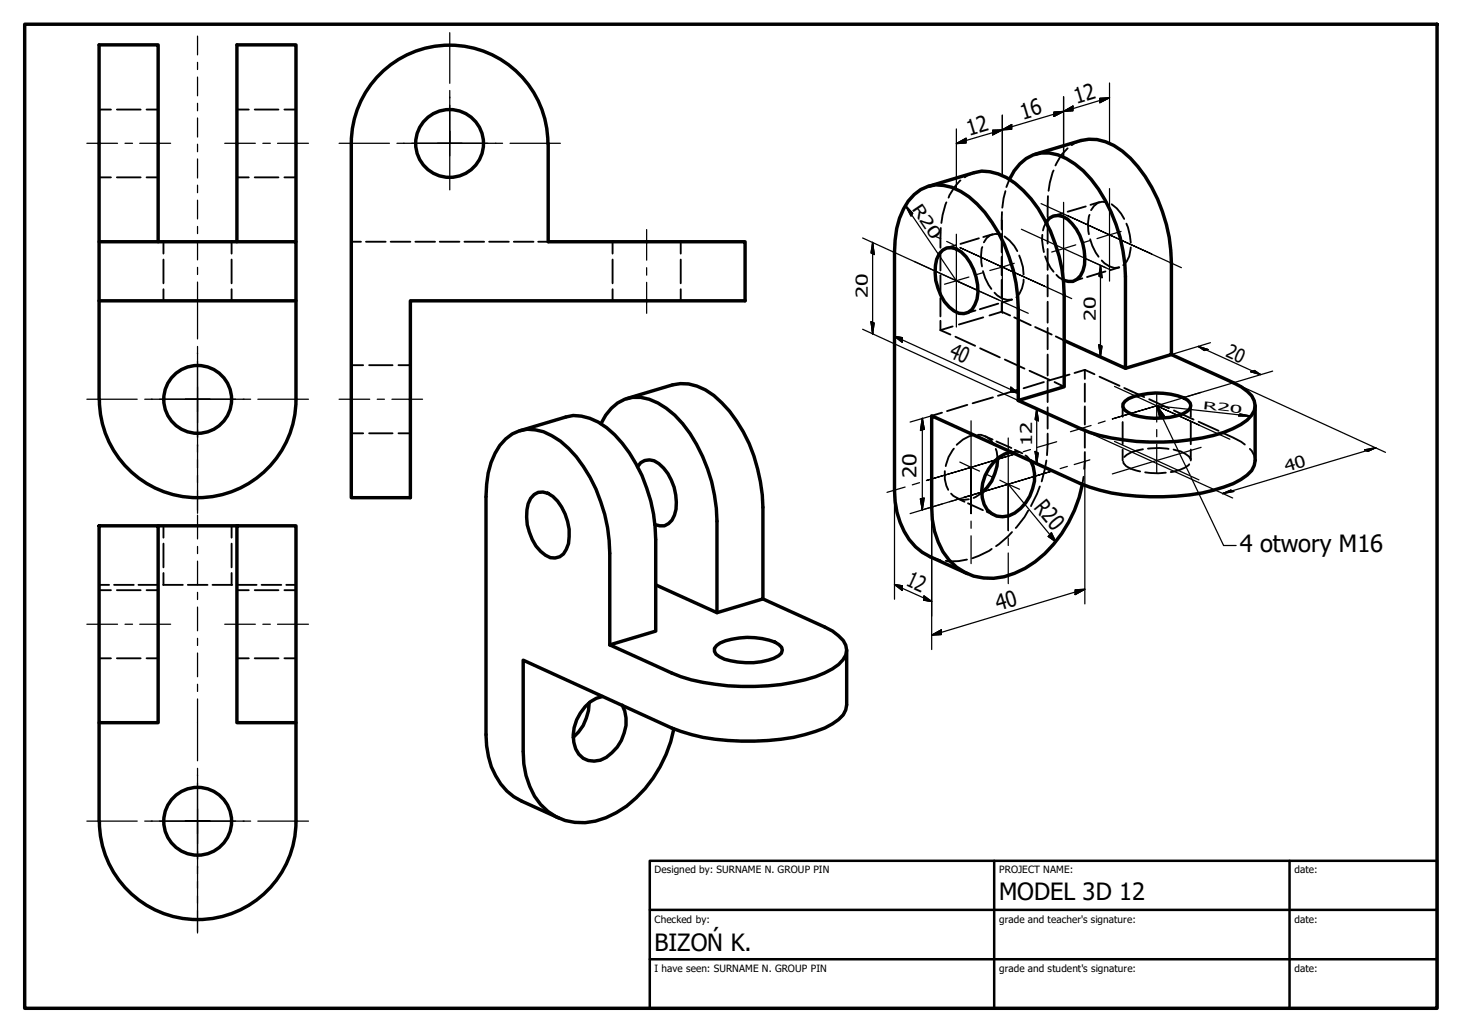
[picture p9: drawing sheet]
<svg xmlns="http://www.w3.org/2000/svg" width="297mm" height="210mm" viewBox="0 0 297 210" stroke-linecap="round" stroke-linejoin="round" font-family="sans-serif">
<!-- layer: Ukryte (ISO) -->
<g fill="none" stroke="#000" stroke-width=".38">
<path d="M20.1 22.3h2.4M20.1 36h2.4M23.7 22.3h4.9M23.7 36h4.9M29.8 22.3h2.3M29.8 36h2.3M48.1 22.3h2.4M48.1 36h2.4M51.8 22.3h4.8M51.8 36h4.8M57.8 22.3h2.3M57.8 36h2.3"/>
<path d="M195.1 36.7a9.5 9.5 0 0 0-2.4 3.5M197.9 35.1l-1.5 .6-.4 .3M204.3 38.8l-.4 1.5-.3 1.9M205.1 36.4l-.6 1.6M212.9 39.8v4.3M214.1 34.6l-.8 2.5-.3 1.7M216.9 30.1a8.6 8.6 0 0 0-2.5 3.5M219.6 28.5l-1.9 1M33.2 49.1v2.4M33.2 52.7v4.9M33.2 58.8v2.3M47.1 49.1v2.4"/>
<path d="M47.1 52.7v4.9M47.1 58.8v2.3M71.4 49.1h1.9M74.4 49.1h4M79.4 49.1h4M84.4 49.1h4M89.3 49.1h4M94.4 49.1h4M99.4 49.1h4M104.4 49.1h4M109.3 49.1h2.1M124.5 49.1v2.4"/>
<path d="M124.5 52.7v4.9M124.5 58.8v2.3M138.3 49.1v2.4M138.3 52.7v4.9M138.3 58.8v2.3M191.1 51.3v3.7M191.1 55.9v3.8M191.1 46.3v4M192.3 41.1l-.8 2.6-.2 1.6M194.2 49.8l-1.9 .6M198.9 48.4l-3.8 1.2M199.6 50.2a8.4 8.4 0 0 0-.1 3.9"/>
<path d="M199.7 55.1l.5 1.4 1.2 2.2M201.7 47.6l-1.9 .6M202.1 59.5a3.6 3.6 0 0 0 3.5 1.4l-1.8 .5M203.2 47.7a2.64 2.64 0 0 0-3.3 1.5M203.5 47.5v3.8M203.5 52.2v3.7M203.5 56.9v3.7M203.6 43.1l-.1 3.5M204.1 48a7.9 7.9 0 0 1 2.6 3M207.1 51.9l.7 2.4 .2 1.5M208 56.8a5.3 5.3 0 0 1-1.5 3.6M211.8 47.7l-.1 1 .4 2.5"/>
<path d="M212.3 52.1l1.1 2.3 .7 .8M212.5 45.2l-.6 1.6M212.9 45.2v4.3M212.9 50.6v4.2M212.9 55.9v4.3M214.6 55.9l.5 .5 1 .5M216 43.3l-1.9 .6M219.9 56.6l-1.8 .5M220.6 41.9l-3.7 1.1M221.4 43.7a7.4 7.4 0 0 0-.2 3.9M221.5 48.6l.4 1.3 1.3 2.3M223.4 41.1l-1.8 .5"/>
<path d="M223.8 52.9a3.6 3.6 0 0 0 3.6 1.4l-1.8 .6M224.6 55.2l-3.7 1.1M224.9 41.1a2.61 2.61 0 0 0-3.2 1.6M225.9 41.5a7.2 7.2 0 0 1 2.5 3M228.9 45.4l.7 2.4 .1 1.5M229.7 50.3a4.8 4.8 0 0 1-1.5 3.6M71.4 74.2h2.4M75 74.2h4.8M81 74.2h2.4M191.1 67.1l2 .9M191.1 60.6v3.7M191.1 65.2v1.9"/>
<path d="M193.5 66.3l-2.4 .8M194.1 68.4l4 1.9M198.2 63.1l-1.9 .6M199.1 70.8l4 1.8M199.8 64.5l-5 1.4M202.8 61.7l-3.7 1.1M203.5 63.3l1.7 .8M203.5 63.3l-2.5 .8M203.5 61.5v1.8M204.2 73.1l4 1.8M206.1 64.5l3.3 1.6M206.9 79.2l-4.1 1.2"/>
<path d="M209.2 75.3l4 1.9M210.3 66.5l3.4 1.5M212.1 77.6l-4.1 1.3M212.9 61.3v4.3M212.9 66.6v4.4M212.9 72v4.3M212.9 77.4v4.3M214.2 77.6l2 1M214.5 68.4l1.7 .8M217.3 76.1l-4.2 1.2M220.4 75.2l-2.1 .6M220.4 75.2v1.8"/>
<path d="M220.4 77.9v3.7M220.4 75.2l2 .8M223.4 76.6l4.1 1.8M228.4 78.8l4.1 1.9M71.4 88h2.4M75 88h4.8M81 88h2.4M191.4 83.9l-2.1 .6M192 95.7a6.3 6.3 0 0 0 .7 3.8M193.8 91.2a7.6 7.6 0 0 0-1.6 3.5M196.5 82.3l-4.1 1.2M197.7 88.4a6.5 6.5 0 0 0-3.3 2"/>
<path d="M198.7 88.4a3.4 3.4 0 0 1 3.2 1.9M200.2 88.7l1.5 .6M201.7 80.7l-4.1 1.3M202.3 91.2l.4 2M202.4 89.7l3.1 1.3M205.4 91.9h1.5M206.2 91.4l1.5 .7M208.3 92.6l1.1 1M211.3 98.8l-1.8 4M212.6 93.6l-1 4.2M212.9 88.1l-.2 4.4M212.9 82.8v4.3"/>
<path d="M220.2 96.9l-.3 1.6M220.4 91.9l-.1 3.4M220.4 82.6v3.7M220.4 87.2v3.8M228.1 82.5v2.2M228.1 85.8v4.5M228.1 91.3v2.3M228.2 93.8l.1 .3a5.1 5.1 0 0 0 3.3 1.7M232.2 91.3a6.2 6.2 0 0 0-3.8 1.6M232.7 96l2.6 .2 1.6-.2M233.2 91.2a13.4 13.4 0 0 1 4.2 0M233.5 81.1l4 1.9"/>
<path d="M238.4 91.3a5.1 5.1 0 0 1 3.5 2M238.5 83.4l4 1.9M241.6 94.3a5.7 5.7 0 0 1-3.7 1.6M241.9 82.5v2.2M241.9 85.8v4.5M241.9 91.3v2.3M243.5 85.7l4.1 1.8M248.6 88l3.6 1.8 .7 .5M253.9 91.2l.4 .4 .5 1 .2 1M20.1 118.8h2.1M20.1 119.9h2.4M23.2 118.8h4"/>
<path d="M23.7 119.9h4.9M28.1 118.8h4M29.8 119.9h2.3M33.1 118.8h4M33.2 106.8v2.5M33.2 110.5v4.8M33.2 116.4v2.4M38.2 118.8h4M43.2 118.8h4M47.1 106.8v2.5M47.1 110.5v4.8M47.1 116.4v2.4"/>
<path d="M48.1 118.8h4M48.1 119.9h2.4M51.8 119.9h4.8M53.1 118.8h4.1M57.8 119.9h2.3M58.2 118.8h1.9M189 113.1l2.1 .7M193.2 100.3a3.6 3.6 0 0 0 3.6 1.1M194.4 101.3l1.6 .7M196.5 113.7l-1.7 .3-2.1 .1-.5-.1M196.7 102.3l3 1.4M199.5 100.2l-1.7 1"/>
<path d="M200.5 104l1.5 .7M201.5 111.5l-2.6 1.4-1.4 .5M205.6 108.1l-.8 .9-2.4 2M208.9 103.7l-.7 1.4-1.8 2.2M20.1 133.8h2.4M23.7 133.8h4.9M29.8 133.8h2.3M48.1 133.8h2.4M51.8 133.8h4.8M57.8 133.8h2.3"/>
</g>
<!-- layer: Widoczne (ISO) -->
<g fill="none" stroke="#000" stroke-width=".7">
<path d="M71.4 29.1a20 20 0 0 1 19.9-19.9 20 20 0 0 1 20 20M111.4 29.1v20h40v12h-68v40h-12v-72M188.6 37.9l9.3-2.8a9.2 9.2 0 0 1 8.3 2.1 25.6 25.6 0 0 1 8.2 12.3 30.7 30.7 0 0 1 1.8 10.5v18.6l-9.3 2.8M205.1 36.4a8.7 8.7 0 0 1 6.4-5.3 9.7 9.7 0 0 1 6.9 2.2 25.8 25.8 0 0 1 8.4 12.3 33.8 33.8 0 0 1 1.9 10.6v18.6l-12.5-5.6M210.3 31.3l9.3-2.8a9.2 9.2 0 0 1 8.4 2.2 29.7 29.7 0 0 1 9.9 20.2l.1 2.5v18.6l-9.3 2.8M20.1 49.1v32M32.1 49.1v-40h-12v40h40v12h-40M48.1 49.1v-40h12v40M191.5 50.8a3 3 0 0 1 3.8 .4 10.7 10.7 0 0 1 3.2 9.6l-.4 1.1a2.7 2.7 0 0 1-4.3 1.3 10 10 0 0 1-3.7-9.3l.2-1.2 .5-1.1zM212.5 45.2a2.76 2.76 0 0 1 4.4-.7 10.4 10.4 0 0 1 3.1 10.5 2.82 2.82 0 0 1-3.9 1.9M60.1 61.1v20M238 72l12.6 5.8a7.6 7.6 0 0 1 4.2 3.6 3.5 3.5 0 0 1-1.4 4 23.1 23.1 0 0 1-11.7 4 46.6 46.6 0 0 1-20.3-1.5l-14.5-6.5"/>
<path d="M20.2 81.2a20 20 0 0 0 20 19.9 20 20 0 0 0 19.9-19.9M105.6 87.5l9.3-2.8a9.2 9.2 0 0 1 8.4 2.2 30.1 30.1 0 0 1 9.9 22.7v18.6l-9.3 2.8M122.1 86.1a8.7 8.7 0 0 1 6.4-5.4 9.9 9.9 0 0 1 6.9 2.3 25.8 25.8 0 0 1 8.4 12.3 33.8 33.8 0 0 1 1.9 10.6v18.6l-12.5-5.7M127.3 81l9.4-2.8a10.3 10.3 0 0 1 9.9 3.6 30.6 30.6 0 0 1 8.3 18.8l.1 2.5v18.6l-9.3 2.8M129.5 94.8a2.71 2.71 0 0 1 4.4-.6 10.3 10.3 0 0 1 3.1 10.5 2.85 2.85 0 0 1-4 1.9M202.7 93.2a9.7 9.7 0 0 1-3.2 7M205.4 91.9a8.2 8.2 0 0 0-5.9 7.8 5 5 0 0 0 3 5.2 5 5 0 0 0 4.9-1.6 9 9 0 0 0 2.5-8.5l-.5-1.2M206.9 81.4v-18.6a31.8 31.8 0 0 0-8.4-21.4 11.9 11.9 0 0 0-8.4-3.8 7.9 7.9 0 0 0-6.5 4.9 18.7 18.7 0 0 0-1.9 8.8v48.3a16.2 16.2 0 0 0 4.3 11.5l1.4 1.1 1.6 .9 7.5 3.5M228.6 81.5a8.4 8.4 0 0 1 4.6-1.5 13.4 13.4 0 0 1 8.1 1.3l.5 .6 .1 .6-.2 .6a6.5 6.5 0 0 1-4 1.7 14.8 14.8 0 0 1-8.5-1l-.7-.5-.3-.6v-.6zM255 82.5v11.1l-.2 1a7.5 7.5 0 0 1-4.2 3.7 43.4 43.4 0 0 1-19.7 2.5 34.3 34.3 0 0 1-11.4-2.5l-30.2-13.8v18.5a15.4 15.4 0 0 0 5 12.2 11.7 11.7 0 0 0 11.8 1.3 23 23 0 0 0 12.2-12.8l1-2.6 .6-2.6M20.1 106.8h12v40h-12zM32.1 106.8h16"/>
<path d="M48.1 106.8h12v40h-12zM108.5 100.5a3 3 0 0 1 3.8 .4 10.7 10.7 0 0 1 3.2 9.6l-.4 1.1a2.7 2.7 0 0 1-4.3 1.2 10 10 0 0 1-3.7-9.2l.2-1.3 .5-1zM123.9 131v-18.6a31.8 31.8 0 0 0-8.4-21.3 12.2 12.2 0 0 0-8.4-3.9 7.9 7.9 0 0 0-6.5 4.9 18.7 18.7 0 0 0-1.9 8.8v48.4a15 15 0 0 0 5.7 12.6l1.6 .9 7.5 3.4M145.6 131.2a8.4 8.4 0 0 1 4.6-1.6 15.6 15.6 0 0 1 7.2 .9l.8 .5 .6 .5 .1 .6-.1 .7a7 7 0 0 1-4.1 1.7 14.8 14.8 0 0 1-8.5-1.1l-.7-.5-.3-.5v-.7zM155 121.7l12.6 5.7a8.2 8.2 0 0 1 4.2 3.7 3.5 3.5 0 0 1-1.4 3.9 20.1 20.1 0 0 1-9.2 3.7 48.5 48.5 0 0 1-22.8-1.2l-14.5-6.5M172 132.1v11.1l-.2 1a7.5 7.5 0 0 1-4.2 3.7 45 45 0 0 1-22.3 2.3 36 36 0 0 1-8.8-2.3l-30.2-13.8v18.6a15.4 15.4 0 0 0 5 12.2 11.6 11.6 0 0 0 11.8 1.3 23.5 23.5 0 0 0 12.2-12.9l1-2.6 .6-2.6M20.1 146.8v20M60.1 146.8v20M119.7 142.8a9.7 9.7 0 0 1-3.2 7M122.4 141.5a8.2 8.2 0 0 0-5.9 7.9 5 5 0 0 0 3 5.1 4.9 4.9 0 0 0 4.8-1.6 8.5 8.5 0 0 0 2.1-9.6M20.2 166.9a20 20 0 0 0 20 20 20 20 0 0 0 19.9-20"/>
<circle cx="91.3" cy="29.2" r="6.9"/>
<circle cx="40.2" cy="81.2" r="6.9"/>
<circle cx="40.2" cy="166.9" r="6.9"/>
</g>
<!-- layer: Obramowanie (ISO) -->
<path d="M5 4.9h287v200h-287z" fill="none" stroke="#000" stroke-width=".7"/>
<path d="M132 174.9h160v30h-160zM202 174.9v30M262 174.9v30M132 184.9h160M132 194.9h160" fill="none" stroke="#000" stroke-width=".51"/>
<!-- layer: Wymiar (ISO) -->
<g fill="none" stroke="#000" stroke-width=".25">
<path d="M216.1 19.7v12.2M223.5 20l1.9-.2-1.9 1.1zM225.4 19.8l-31.1 9.4M225.4 16.9v12.2M194.3 26.2v12.3M194.3 29.2l2-1.1v1zM201.7 26.5l1.9-.1-1.9 1zM203.6 26.4l1.9-1.1v1zM203.6 23.4v12.3M214.1 22.8l2-.2-2 1.1zM216.1 22.6l1.9-1v.9zM175.3 48.4l23.4 10.6"/>
<path d="M177.3 49.2l.3 2.5-.6-.3zM177.3 49.2v18.7M184 41.8l1.4 1.5-.3 .6zM184 41.8l10.3 15.3M220.4 52.5l5.2 2.3M223.6 53.9l.3 2.5-.6-.3zM223.6 53.9v18.6l2 .9M175.3 66.9l31.6 14.5M177 65.4l.6 .2-.3 2.3zM181.7 68.4l1.6 .2v1zM181.7 65.4v3l25.2 11.5v-3M205.4 78.6l1.5 1.3-1.5-.3z"/>
<path d="M223.3 70.1l.6 .2-.3 2.2zM243.5 70.4l12.6 5.7M243.5 70.4l1.9 .6-.7 .2zM245.9 69.6l-7.9 2.4M250.6 77.8l30.9 14.1M254.1 75.5l.8-.2 1.2 .8zM258.6 75.4l-18.2 5.4M181.7 99.6v22.2M187.4 85v18.6M187.4 85l.4 2.2-.8 .3zM189.3 84.5l-4.4 1.3M199.5 100l-14.6 4.4"/>
<path d="M204.9 98.4l9.6 11.7M210.3 91.7l.6 .3-.3 2.2zM210.6 83l.3 2.5-.6-.2zM212.6 84l-2-1v11.2l2 .9M213.2 84.2l37.2 17M220.4 93.8v28.9M235 82.5l19.2 2.1M251.9 84.1l2.3 .5-2.5-.1zM277.2 91.4l2.3-.4-1.6 .7zM279.5 91l-31.1 9.3M181.7 118.8l1.6 .2v1zM181.7 118.8l7.6 3.4"/>
<path d="M187 101.4l.8-.2-.4 2.4zM189.3 103v29M213.6 108.2l.9 1.9-1.5-1.1zM218.4 119.9l2-.2-2 1.1zM220.4 119.7l-31.1 9.4M248.4 100.3l1.7-.7 .6 .3zM187.7 121.1l1.6 1.1-1.6-.2zM189.3 129.1l2-1.1v.9z"/>
</g>
<g fill="#000" stroke="#000" stroke-width=".25">
<path d="M194.3 29.2l2-1.1zM194.3 29.2l2-1.1v1zM201.7 27.4l1.9-1zM201.7 26.5l1.9-.1-1.9 1zM203.6 26.4l1.9-1.1zM203.6 26.4l1.9-1.1v1zM214.1 23.7l2-1.1zM214.1 22.8l2-.2-2 1.1zM216.1 22.6l1.9-1zM216.1 22.6l1.9-1v.9zM223.5 20.9l1.9-1.1zM223.5 20l1.9-.2-1.9 1.1z"/>
<path d="M177.3 49.2l.3 2.5zM177.3 49.2l.3 2.5-.6-.3zM184 41.8l1.4 1.5zM184 41.8l1.4 1.5-.3 .6zM223.6 53.9l.3 2.5zM223.6 53.9l.3 2.5-.6-.3zM177 65.4l.3 2.5zM177 65.4l.6 .2-.3 2.3zM181.7 68.4l1.6 .2zM181.7 68.4l1.6 .2v1zM205.4 79.6l1.5 .3zM205.4 78.6l1.5 1.3-1.5-.3z"/>
<path d="M223.3 70.1l.3 2.4zM223.3 70.1l.6 .2-.3 2.2zM243.5 70.4l1.9 .6zM243.5 70.4l1.9 .6-.7 .2zM254.1 75.5l2 .6zM254.1 75.5l.8-.2 1.2 .8zM187.4 85l.4 2.2zM187.4 85l.4 2.2-.8 .3zM210.3 91.7l.3 2.5zM210.3 91.7l.6 .3-.3 2.2zM210.6 83l.3 2.5zM210.6 83l.3 2.5-.6-.2z"/>
<path d="M248.4 100.3l1.7-.7zM248.4 100.3l1.7-.7 .6 .3zM251.7 84.5l2.5 .1zM251.9 84.1l2.3 .5-2.5-.1zM277.9 91.7l1.6-.7zM277.2 91.4l2.3-.4-1.6 .7zM181.7 118.8l1.6 .2zM181.7 118.8l1.6 .2v1zM187 101.4l.4 2.2zM187 101.4l.8-.2-.4 2.4zM213 109l1.5 1.1zM213.6 108.2l.9 1.9-1.5-1.1z"/>
<path d="M187.7 122l1.6 .2zM187.7 121.1l1.6 1.1-1.6-.2zM189.3 129.1l2-1.1zM189.3 129.1l2-1.1v.9zM218.4 120.8l2-1.1zM218.4 119.9l2-.2-2 1.1z"/>
</g>
<g fill="none" stroke="#000" stroke-width=".25">
<path d="M91.4 19.7v18.9M91.4 6.6v10.3M91.4 18.4v1.5M68.9 29.1h10.2M80.6 29.1h1.5M82 29.1h18.8M83.6 29.1h7.8h-2.5M91.4 21.4v7.7v-2.5M91.4 29.1v2.6M93.9 29.1h-2.5h7.7M100.6 29.1h1.5M103.6 29.1h10.3"/>
<path d="M225.4 38.3v18.8M185.7 53.1l17.2 7.8M189.9 48l1 .4M192.3 49.1l1.4 .6M194.3 47.6v18.9M194.3 57.1l14.6 6.6M195.1 50.3l8.5 4-8.5-4M203.6 44.8v18.9M207.5 46.6l17.2 7.8M211.5 41.4l13.9 6.3-8.5-3.9M212.2 58.1l-8.6-3.8 14.1 6.4M216.1 41.1v18.8"/>
<path d="M234 51.6l-8.6-3.9 14.6 6.7M40.1 71.7v18.9M40.1 78.6v5.1M226.4 78.5l8.6 4 9-2.8M17.7 81.1h10.2M29.4 81.1h1.5M30.7 81.1h18.9M32.4 81.1h7.7h-2.4M40.1 81.1v7.8M40.1 90.4v1.5M40.1 93.4v10.3M42.7 81.1h-2.6h7.8"/>
<path d="M49.4 81.1h1.5M52.4 81.1h10.3M183.9 99l-3.7 1M186.8 98.1l-1.4 .4M188.2 97.6l9.1-2.6-9 2.6M197.3 85.5v18.9v-9.4M204.9 89v9.4M206.4 92.2l-9.1 2.8 9-2.8M209.4 91.3l-1.5 .5M213.9 95.7l-9 2.7 9.1-2.7M214.7 89.8l-3.9 1.1M216.9 94.8l-1.5 .4"/>
<path d="M221.4 93.4l-3.2 1M221.7 86.5l-4.2 1.2M224.5 85.6l-1.4 .4M226 85.1l9-2.6-9 2.6M226.4 89.7l17.2 7.8M243.6 86.3l-8.6-3.8 14.9 6.8M244 90.9l-18 5.4M191.5 102.4l-3.7 1.1M194.3 101.6l-1.4 .4M195.8 101.1l9.1-2.7-9.1 2.7M197.3 105.9v1.5M197.3 108.9v5.6"/>
<path d="M204.9 107.8v-9.4v9.5M204.9 109.3v1.5M204.9 112.4v6.2M40.1 157.5v18.7M17.7 166.8h10.2M29.4 166.8h1.5M30.7 166.8h18.9M32.4 166.8h7.7h-2.4M40.1 164.4v5M40.1 166.8v7.8M40.1 176.1v1.5M40.1 179.1v10.2"/>
<path d="M42.7 166.8h-2.6h7.8M49.4 166.8h1.5M52.4 166.8h10.3"/>
</g>
<!-- layer: Symbol (ISO) -->
<path d="M235 82.5l1.5 2zM235 82.5l1.5 2-.9 .4z" fill="#000" stroke="#000" stroke-width=".25"/>
<path d="M235.1 82.6l4.5 9.5M235.1 82.6l1.4 1.9-.9 .4-.5-2.1M239.7 92.3l2.1 4.3M241.9 96.9l6.7 13.9h2.5" fill="none" stroke="#000" stroke-width=".25"/>
<g fill="none" stroke="#000" stroke-width=".25">
<path d="M40.1 7.3v3.8M40.1 12.7v1.4M40.1 15.7v3.8M17.7 29.1h6.2M25.4 29.1h1.5M28.4 29.1h6.3M40.1 21v1.5M40.1 24v3.8M40.1 29.3v1.5M40.1 32.3v3.9M40.1 37.6v1.6M45.7 29.1h6.2"/>
<path d="M53.4 29.1h1.5M56.4 29.1h6.3M40.1 40.7v3.8M40.1 46v1.5M40.1 49v3.8M40.1 54.3v1.5M40.1 57.3v11.6M131.4 46.6v6.3M131.4 54.4v1.5M131.4 57.4v6.3M194.3 57.1l-2.4 .7M196.8 56.3l-2.6 .8"/>
<path d="M199.7 55.4l-1.5 .5M206.1 53.5l-5 1.5M218.6 49.8l-4.9 1.4M221.5 48.9l-1.5 .4M225.5 47.7l-2.6 .8M227.8 47l-2.4 .7M40.1 70.4v1.5M40.1 73.4v12.5M235 79.9v5.9M40.1 87.3v1.6M40.1 90.3v4.8M40.1 96.6v1.5"/>
<path d="M40.1 99.6v4.7M68.9 81.1h6.2M76.6 81.1h1.5M79.6 81.1h6.3M195 93.9l4 1.8M200.4 96.4l1.3 .6M203.1 97.6l1.8 .9M204.9 98.4l2.2 1M235 87.3v1.4M235 90.3v5.8M40.1 104.7v4.8M40.1 111v1.5"/>
<path d="M40.1 114v4.8M17.7 126.8h6.2M25.4 126.8h1.5M28.4 126.8h6.3M40.1 120.4v1.4M40.1 123.4v4.8M40.1 129.7v1.5M40.1 132.7v4.8M40.1 139v1.5M45.7 126.8h6.2M53.4 126.8h1.5M56.4 126.8h6.3"/>
<path d="M40.1 142v12.6M40.1 156.1v1.5M40.1 159.1v12.3M40.1 172.9v1.6M40.1 175.9v4.6M40.1 182v1.6M40.1 185v4.6"/>
</g>
<g font-size="4.8">
<text x="251.9" y="112.1">4 otwory M16</text>
<text x="203" y="183">MODEL 3D 12</text>
<text x="133" y="193.2">BIZOŃ K.</text>
</g>
<text font-size="4.6" x="209.9" y="103.2" transform="rotate(50 209.9 103.2)">R20</text>
<g font-size="4.4">
<text x="218.7" y="21.1" transform="rotate(-17 218.7 21.1)">12</text>
<text x="196.9" y="27.6" transform="rotate(-17 196.9 27.6)">12</text>
<text x="207.8" y="24.3" transform="rotate(-17 207.8 24.3)">16</text>
<text x="192.7" y="72.5" transform="rotate(25 192.7 72.5)">40</text>
<text x="183.9" y="119" transform="rotate(25 183.9 119)">12</text>
<text x="202.8" y="124.2" transform="rotate(-17 202.8 124.2)">40</text>
</g>
<g font-size="3.9">
<text x="248.9" y="72.3" transform="rotate(25 248.9 72.3)">20</text>
<text x="186.2" y="97.1" transform="rotate(-90 186.2 97.1)">20</text>
</g>
<g font-size="3.4">
<text x="185.2" y="42.4" transform="rotate(56 185.2 42.4)">R 2</text>
<text x="188" y="46.7" transform="rotate(56 188 46.7)">0</text>
</g>
<g font-size="3.3">
<text x="176.3" y="60.5" transform="rotate(-90 176.3 60.5)">20</text>
<text x="222.6" y="65.2" transform="rotate(-90 222.6 65.2)">20</text>
</g>
<g font-size="3.2">
<text x="209.7" y="90.6" transform="rotate(-90 209.7 90.6)">12</text>
<text x="261.4" y="96" transform="rotate(-17 261.4 96)">40</text>
</g>
<g font-size="2.2">
<text x="244.4" y="83.1" transform="rotate(6 244.4 83.1)">R</text>
<text x="247.3" y="83.4" transform="rotate(6 247.3 83.4)">2</text>
<text x="249.8" y="83.7" transform="rotate(6 249.8 83.7)">0</text>
</g>
<g font-size="2">
<text x="133" y="177.5">Designed by: SURNAME N. GROUP PIN</text>
<text x="203" y="177.5">PROJECT NAME:</text>
<text x="263" y="177.5">date:</text>
<text x="133" y="187.5">Checked by:</text>
<text x="203" y="187.5">grade and teacher's signature:</text>
<text x="263" y="187.5">date:</text>
<text x="133" y="197.5">I have seen: SURNAME N. GROUP PIN</text>
<text x="203" y="197.5">grade and student's signature:</text>
<text x="263" y="197.5">date:</text>
</g>
</svg>
